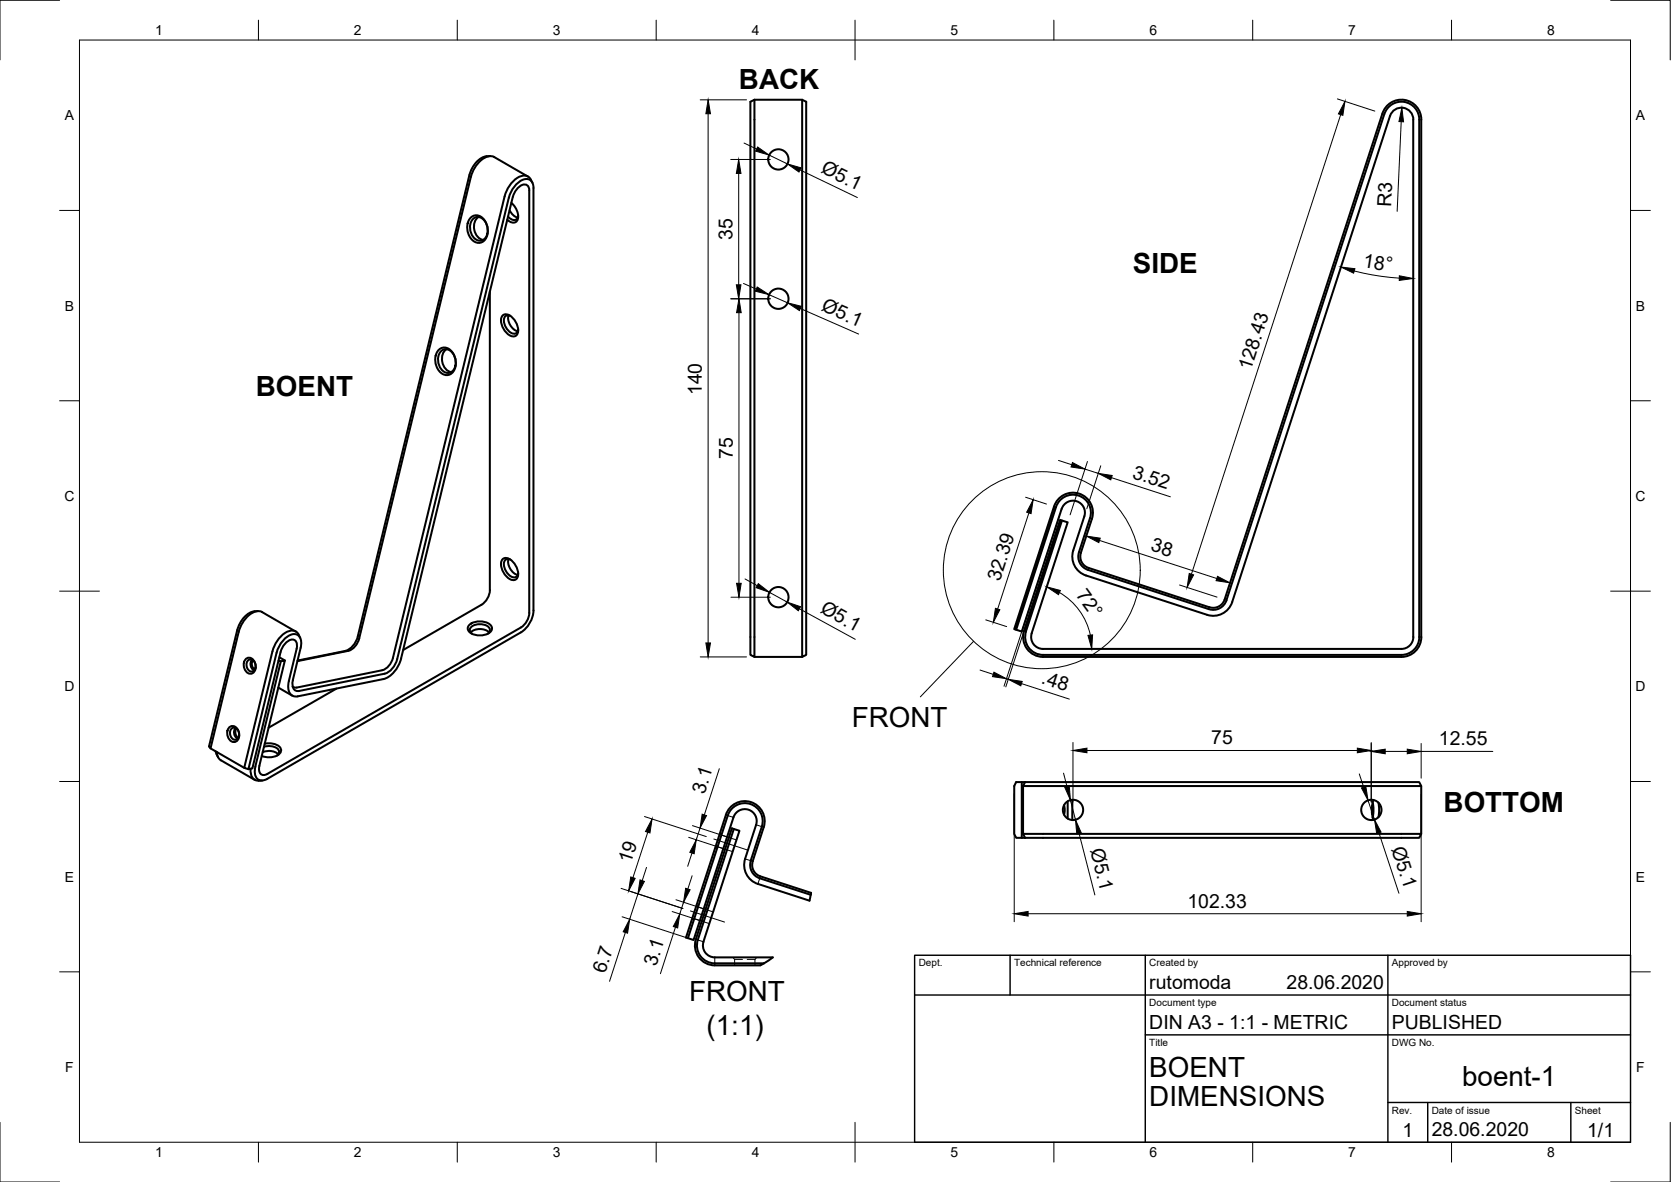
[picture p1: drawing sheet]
<svg xmlns="http://www.w3.org/2000/svg" width="420mm" height="297mm" viewBox="0 0 420 297" stroke-linecap="round" stroke-linejoin="round" font-family="sans-serif">
<!-- layer: Visible -->
<g fill="none" stroke="#000" stroke-width=".51">
<path d="M123.2 39.2a5.6 5.6 0 0 0-5.2 4.8l-28 115.9a5 5 0 0 1-3.1 3.7l-12.1 2.4M188.7 25.6l1-.5v140l-1-.5zM189.7 25.1h12l1 .5v139l-1 .5v-140M347.6 28.5l-39.7 122.2a3 3 0 0 1-3.8 1.9l-30.4-9.9a2.99 2.99 0 0 1-1.9-3.8M347.6 28.5a5 5 0 0 1 5.6-3.4 5 5 0 0 1 4.2 5v130a5 5 0 0 1-5 5M348.1 28.7l-39.7 122.1M348.1 28.7a4.5 4.5 0 0 1 5-3.1 4.5 4.5 0 0 1 3.8 4.5l-.1 130a4.5 4.5 0 0 1-4.4 4.5M349.5 29.2l-39.7 122.1a5 5 0 0 1-6.3 3.2l-30.4-9.9a5 5 0 0 1-3.2-6.3M349.5 29.1a2.98 2.98 0 0 1 3.3-2 2.98 2.98 0 0 1 2.5 3l.1 130a2.99 2.99 0 0 1-3 3M118.2 54.9a2.31 2.31 0 0 1 3.9 .8 4 4 0 0 1-.6 5 2.61 2.61 0 0 1-3.7-1.9 4.2 4.2 0 0 1 .4-3.9zM118.4 44.5l-28.1 115.9-.8 1.8a3.3 3.3 0 0 1-1.8 1.3M118.8 55.2a2.03 2.03 0 0 1 3.5 1 3.1 3.1 0 0 1-1.1 4.2 2.71 2.71 0 0 1-3-2.8 3.3 3.3 0 0 1 .6-2.4z"/>
<path d="M120.3 54.5a3.4 3.4 0 0 0 1.2 5.8M128.1 52.8l1 1.3 1.1 .6M128.6 51a4 4 0 0 1 1.4 4.5 1.64 1.64 0 0 1-2.4-.3M128.9 49.5l-28 115.9M130.3 54.2a1.19 1.19 0 0 1-.9 1.1 1.19 1.19 0 0 1-1.3-.5l-.3-.4M132.7 44.4l-8.4-4.9a3.8 3.8 0 0 0-4.3 1.8l-1.1 1.8-.5 1.4M133.1 47.9v106.1l-.5 1.8-.7 1.1-.9 .8-63.8 36.8M133.1 47.9a1.31 1.31 0 0 0-.7-1.4 1.31 1.31 0 0 0-1.5 .2l-1.2 1.2-.7 1.6M133.9 45.9a2.26 2.26 0 0 0-3.8-1.2 8.1 8.1 0 0 0-3.2 4.7l-28.1 115.9-.8 1.8a3.3 3.3 0 0 1-1.9 1.3M123.2 73.3v75M126.3 79.4a1.84 1.84 0 0 1 2.8 .7l.7 1.1a2.58 2.58 0 0 1-.1 3.2 2.81 2.81 0 0 1-3.3-2 3.3 3.3 0 0 1-.1-3zM127.9 79.2a3.6 3.6 0 0 0 2.3 4.1"/>
<path d="M128.3 79.4a1.09 1.09 0 0 0-1.2 0 1.09 1.09 0 0 0-.4 1.2 3.5 3.5 0 0 0 2.6 3.3 1.03 1.03 0 0 0 1-1.1M110.1 88.1a2.31 2.31 0 0 1 3.9 .9 4 4 0 0 1-.5 4.9 2.61 2.61 0 0 1-3.8-1.9 4.2 4.2 0 0 1 .4-3.9zM110.7 88.4a2.03 2.03 0 0 1 3.5 1 3.1 3.1 0 0 1-1 4.2 2.71 2.71 0 0 1-3-2.8 3.3 3.3 0 0 1 .5-2.4zM112.3 87.8a3.4 3.4 0 0 0 1.1 5.7M265.5 127.5l-10 30.7-.5-.1 10-30.8a5 5 0 0 1 6.3-3.2 5 5 0 0 1 3.3 6.3l-2.8 8.5M265.5 127.4a4.5 4.5 0 0 1 5.7-2.9 4.5 4.5 0 0 1 2.9 5.7M266.9 127.9l-10 30.8-1.4-.5M267 127.9a3 3 0 0 1 3.7-1.9 3 3 0 0 1 1.9 3.7l-2.7 8.6M267 130.8l1.5 .5-9.1 27.9a3 3 0 0 0 2.9 3.9h90.1M274.1 130.2l-2.8 8.6a3.5 3.5 0 0 0 2.2 4.4l30.5 9.9a3.5 3.5 0 0 0 4.4-2.3M60 158.8l-7.1 29.3M64.8 153.6a5.6 5.6 0 0 0-5.2 4.7l-7 29.3 .3 .5 8.5 4.9"/>
<path d="M74.4 158.7l-8.5-4.9a3.8 3.8 0 0 0-4.3 1.8l-1.1 1.9-.5 1.3M75.1 159.5l.4 .8M75.1 159.5a2.14 2.14 0 0 0-3.4-.4 8.1 8.1 0 0 0-3.2 4.6l-7.1 29.3 1.1 .3 7-29.2a6.4 6.4 0 0 1 4.1-4.7 1.79 1.79 0 0 1 2.1 1.9l-.1 1.5M118 157a4.1 4.1 0 0 1 5.6 .5 1.84 1.84 0 0 1-1.9 2.1l-1.4 .1a2.58 2.58 0 0 1-2.7-1.8zM118.3 158.9a3.6 3.6 0 0 1 4.7 0M118.7 159.3a1.09 1.09 0 0 1-.6-1.1 1.09 1.09 0 0 1 .8-.9 3.5 3.5 0 0 1 4.2 .6 1.03 1.03 0 0 1-.5 1.4M123.2 148.3l-.5 1.8-.7 1.1-.9 .8-19.7 11.4M126.3 140.7a1.84 1.84 0 0 1 2.8 .6l.7 1.1a2.58 2.58 0 0 1-.1 3.2 2.81 2.81 0 0 1-3.3-2 3.3 3.3 0 0 1-.1-2.9zM127.9 140.5a3.6 3.6 0 0 0 2.3 4M128.3 140.6a1.09 1.09 0 0 0-1.2 .1 1.09 1.09 0 0 0-.4 1.1 3.5 3.5 0 0 0 2.6 3.3 1.03 1.03 0 0 0 1-1.1M258 158.7l9-27.9-.4-.2-9.1 27.9a5 5 0 0 0 4.8 6.6h90.1M258 158.7a4.5 4.5 0 0 0 4.3 5.9h90.1"/>
<path d="M61.8 165.6a1.59 1.59 0 0 1 1.7 0 1.59 1.59 0 0 1 .8 1.5 1.51 1.51 0 0 1-.3 1.7 1.51 1.51 0 0 1-1.7 .3 2.47 2.47 0 0 1-.5-3.5zM62.4 165.9a1.44 1.44 0 0 1 1.6 .4 1.44 1.44 0 0 1 .2 1.6 1.11 1.11 0 0 1-1.2 .9 1.11 1.11 0 0 1-1-1.2 1.66 1.66 0 0 1 .4-1.7zM63.4 165.8a1.86 1.86 0 0 0 .5 2.7M63.5 165.9a1.94 1.94 0 0 0 .5 2.4M70 172.8l3.5 2M70 166l.6 .2-6.4 26.4M70.2 165.2l1.4 .8M70.6 166.2l1-.2-6.4 26.5M73.6 170.9a1.78 1.78 0 0 0 1.6 2.7l21.5-4.3a4.9 4.9 0 0 0 3.2-3.6l28-116a6.4 6.4 0 0 1 4.2-4.7 1.87 1.87 0 0 1 2 2.2v106.2a7 7 0 0 1-3.1 5.5l-63.8 36.8M74.6 163a1.75 1.75 0 0 0-.9-2.3 3.7 3.7 0 0 0-3.1 3.2l-7.1 29.2-1 .2M74.6 163l-2 8.2a3 3 0 0 0 1.1 3.7l1.2 .1M75.6 162.8l-2 8.2"/>
<path d="M84.6 173l-17.1 9.9M87.7 163.5l-12.9 2.6M96.1 168.4l-21.5 4.4h-.6l-.4-.3M100.9 165.5a7.2 7.2 0 0 1-4.5 5.2l-21.5 4.3M189.7 165.1h12M54.2 188.8l.6 1.5M54.5 189l.1 .5a2.15 2.15 0 0 0 .9 1.6M55.5 191.1l8.5 4.9M57.6 182.8a1.59 1.59 0 0 1 1.7-.1 1.59 1.59 0 0 1 .8 1.6 1.51 1.51 0 0 1-.2 1.6 1.51 1.51 0 0 1-1.7 .4 2.47 2.47 0 0 1-.6-3.5zM58.3 183a1.44 1.44 0 0 1 1.5 .4 1.44 1.44 0 0 1 .3 1.6 1.11 1.11 0 0 1-1.3 .9 1.11 1.11 0 0 1-.9-1.2 1.66 1.66 0 0 1 .4-1.7zM59.2 182.9a1.86 1.86 0 0 0 .6 2.7M59.4 183a1.94 1.94 0 0 0 .5 2.5"/>
<path d="M63 193.2a2.34 2.34 0 0 0 .6 2.4 2.34 2.34 0 0 0 2.3 .6M64.2 192.7a2.42 2.42 0 0 0 1.6 3.4l1.4-.4M65.2 192.5a1.51 1.51 0 0 0 1.3 2.3l.7-.3M66.1 189a3.7 3.7 0 0 1 3.9 .6M66.4 187.7a3.1 3.1 0 0 1 3.8 1l-.2 .8-.4 .4M66.6 186.9a3.9 3.9 0 0 1 3.9 1.1 1.54 1.54 0 0 1-1.3 2.1l-1.7 .2-1.7-.3M256.9 196.5v14.1h-1.4l-.5-1v-12.1l.5-1h2.2M257.2 197.5v12.1l.5 1M257.7 196.5h99.1l.6 1h-100.2M257.7 196.5l-.5 1M357.4 197.5v12.1M182.5 204.8a5 5 0 0 1 6.3-3.2 5 5 0 0 1 3.2 6.3l-2.7 8.6a3 3 0 0 0 1.9 3.7"/>
<path d="M182.5 204.8l-10 30.8 .5 .2 10-30.8M183 204.9a4.5 4.5 0 0 1 5.7-2.8 4.5 4.5 0 0 1 2.8 5.6M184.5 208.3l-9 27.9a4.5 4.5 0 0 0 4.2 5.9h12.4M187.3 215.8l2.8-8.5a3 3 0 0 0-1.9-3.8 3 3 0 0 0-3.8 1.9l-10 30.8-1.4-.4M187.4 215.8a5 5 0 0 0 3.2 6.3l12.9 4.2 .3-1.4M191.6 207.7l-2.8 8.6a3.5 3.5 0 0 0 2.2 4.4l12.8 4.2M256.9 210.6h.8M257.2 209.6h100.2l-.6 1h-99.1M267.5 202.3l.2 1.2-.2 1.2M268.5 201.4v4.3M269.6 201v5.1M345 202.5v2.1"/>
<path d="M345.1 201.6l.3 1.9-.3 2M345.3 201a7.9 7.9 0 0 0 0 5M346.6 201.7l.2 1.8-.2 1.9M175 236.1l9-27.9 1.9 .6-9 27.9a3 3 0 0 0 2.8 3.9h14.6M175 236a5 5 0 0 0 4.7 6.6h11.5M191.2 220.2l12.7 4.2v.5M194.3 240.6l-3.1 2"/>
<circle cx="195.7" cy="40.1" r="2.55"/>
<circle cx="195.7" cy="75.1" r="2.55"/>
<circle cx="195.7" cy="150.1" r="2.55"/>
<circle cx="269.8" cy="203.5" r="2.55"/>
<circle cx="344.8" cy="203.5" r="2.55"/>
</g>
<!-- layer: Visible Narrow -->
<path d="M182.5 204.8l1.9 .6M187.3 215.8l2 .7M190.1 207.3l1.9 .6M175 236.1l1.9 .6M191.2 220.2l-.6 1.9M179.7 240.6v2" fill="none" stroke="#000" stroke-width=".25"/>
<!-- layer: Hidden -->
<g fill="none" stroke="#000" stroke-width=".25">
<path d="M179.8 213.1l.6-.3 1.5 .5M181.1 209.2l.3 .7 1.4 .4M182.3 213.4l1.9 .6M183.3 210.5l1.9 .6M173.9 231.2l.7-.3 1.4 .4M175.2 227.3l.3 .6 1.5 .5M176.4 231.5l2 .6M177.4 228.5l1.9 .7M184.2 240.6l.5 .5M184.7 241.1h2M184.7 241.1v1.5M187.9 241.1h1.9"/>
<path d="M189.8 241.1v1.5M190.3 240.6l-.5 .5"/>
</g>
<!-- layer: Border -->
<g fill="none" stroke="#000" stroke-width=".25">
<path d="M15 .1h-15v15M20 10.1h390v276.9h-390zM65 5.1v5M115 5.1v5M165 5.1v5M215 5.1v10M265 5.1v5M315 5.1v5M365 5.1v5M405 .1h15v15M15 52.9h5M410 52.9h5"/>
<path d="M15 100.7h5M410 100.7h5M15 148.6h10M405 148.6h10M15 196.4h5M410 196.4h5M15 244.2h5M410 244.2h5M0 282.1v14.9h15M65 287v5M115 287v5M165 287v5"/>
<path d="M215 282.1v9.9M265 287v5M315 287v5M365 287v5M420 282.1v14.9h-15"/>
</g>
<!-- layer: TitleBlock -->
<path d="M230 240.1h180v46.9h-180zM230 250h180M254 240.1v9.9M288 240.1v46.9M349 240.1v46.9M288 260.1h122M349 277.1h61M359 277.1v9.9M395 277.1v9.9" fill="none" stroke="#000" stroke-width=".36"/>
<!-- layer: Dimensions -->
<g fill="none" stroke="#000" stroke-width=".25">
<path d="M176.1 25.1h11.6M178.1 28.6v133M187.1 35.9l3.1 1.6M193.4 39l4.6 2.2M336.3 24.9l9.4 3M337.1 28.8l-37.5 115.5M352.3 30.6l-1 22.5M183.7 40.1h10M185.7 43.6v28M201.1 42.7l14.5 6.9M183.7 75.1h10M185.8 78.6v68"/>
<path d="M186.9 71.2l3.3 1.5M193.4 74l4.6 2.1M201.2 77.5l14.7 6.5M340.5 68.1l4.5 1 6.9 .8M266.1 115.7l3.4 1.1M272.8 117.9l3.4 1.1M273.4 116l-4.3 13.4M276.8 117.1l-3.5 10.8M257.9 125l5.2 1.7M258.7 128.9l-7.9 24.2M265.9 132.6l-13 40M266.3 129.8l-13.8 42.7"/>
<path d="M276.5 135.8l29.4 9.6M279.5 120l14.8 4.8M183.8 150.1h9.9M187.3 145.5l3.1 1.7M193.5 148.9l4.4 2.4M201 153l14.1 7.7M247.9 155.8l5.2 1.7M266.4 148.9a16.4 16.4 0 0 1 7.8 10.7M296.6 147l9.4 3.1M176.1 165.1h11.6M246.4 168.4l3.3 1.1M253.1 170.6l.4 .1"/>
<path d="M256.9 171.8l12 3.9M180.9 193.2l-3.8 11.6M255 199.5v32.1M267.4 194.3l.9 3.4M269.8 186.6v15M273.3 188.6h68M341.8 194.5l1.1 3.3M344.8 186.6v15M348.3 188.8h5.5M357.3 186.8v8.7M357.3 199.5v32.1M357.3 188.8h18"/>
<path d="M162.1 205.2l15.5 5M162.6 218l-1.1 3.3M162.9 209.1l-3.7 11.4M173.2 210.4l9.1 3M174 214.4l-1.1 3.3M174.1 207.5l9.2 3M176 208.1l-.9 3M269.2 201.1l1.2 4.9M271.3 209.4l4 15.5M344 201.1l1.6 4.9M346.7 209.3l5 15.2M156.2 223.3l15.5 5"/>
<path d="M156.4 230.4l16.1 5.2M157.2 234.3l-3.9 12.3M160.4 224.6l-2.1 6.4M169 229.1l7.5 2.4M169.8 233l-3.7 11.7M170 226.1l7.4 2.4M171.9 226.7l-1 3M174 220.1l-1 3.3M258.5 229.6h95.3"/>
</g>
<g fill="#000" stroke="#000" stroke-width=".25">
<path d="M178.1 25.1l.5 3.5h-1.1zM190.5 36.9l2.9 2.1-3.4-1zM338.2 25.5l-.5 3.5-1.2-.4zM352.5 27.1l.4 3.5h-1.2zM185.7 40.1l.6 3.5h-1.2zM198 41.2l3.4 1-.5 1zM185.1 71.6h1.2l-.6 3.5zM185.8 75.1l.6 3.5h-1.2zM190.4 72.1l3 1.9-3.5-.8zM198 76.1l3.5 .9-.5 1zM337.2 67.1l3.5 .4-.3 1.2zM351.9 69.3l3.4 .7-3.5 .5z"/>
<path d="M269.7 116.2l3.1 1.7-3.5-.5zM276.2 119l3.5 .5-.4 1.1zM259.8 125.6l-.6 3.5-1.1-.4zM273.1 134.7l3.5 .5-.3 1.2zM185.2 146.6h1.2l-.6 3.5zM190.7 146.7l2.8 2.2-3.4-1.2zM197.9 151.3l3.4 1.2-.6 1zM250.3 152.9l1.1 .3-1.6 3.2zM263.2 147.5l3.4 .9-.5 1zM273.6 159.7l1.1-.2-.2 3.6zM299 144.1l1.1 .4-1.6 3.1zM306.1 144.8l3.2 1.7-3.5-.6z"/>
<path d="M177.5 161.6h1.1l-.5 3.5zM249.9 168.9l3.2 1.7-3.5-.6zM253.5 170.7l3.5 .5-.3 1.1zM267.7 197.8l1.2-.2 .3 3.5zM269.8 188.6l3.5-.6v1.2zM341.3 188l3.5 .6-3.5 .6zM342.3 198l1.1-.4 .6 3.5zM344.8 188.8l3.5-.5v1.1zM353.8 188.3l3.5 .5-3.5 .6zM164 205.8l-.6 3.5-1.1-.3zM175.1 211.1l-.6 3.5-1.1-.4zM176.6 204.6l1.1 .4-1.7 3.1z"/>
<path d="M270.4 206l1.5 3.3-1.2 .3zM345.6 206l1.7 3.1-1.1 .4zM158.3 231l-.5 3.5-1.1-.3zM158.6 220.4l1.1 .3-1.6 3.2zM160.9 221.1l1.1 .4-1.6 3.1zM170.9 229.7l-.5 3.5-1.1-.4zM172.4 223.2l1.1 .4-1.6 3.1zM255 229.6l3.5-.5v1.1zM353.8 229.1l3.5 .5-3.5 .6z"/>
</g>
<!-- layer: Annotations -->
<g fill="none" stroke="#000" stroke-width=".25">
<path d="M244.8 161.2l-13.4 13.9"/>
<circle cx="261.9" cy="143.3" r="24.8"/>
</g>
<!-- layer: Center Lines -->
<path d="M179.5 210.8l8.5 2.8M173.6 228.9l8.6 2.8" fill="none" stroke="#000" stroke-width=".25"/>
<g font-size="7">
<text x="185.8" y="22.5">BACK</text>
<text x="284.9" y="68.6">SIDE</text>
<text x="64.3" y="99.5">BOENT</text>
<text x="214.2" y="182.8">FRONT</text>
<text x="363" y="203.9">BOTTOM</text>
<text x="173.3" y="251.6">FRONT</text>
<text x="177.7" y="260.1">(1:1)</text>
<text x="289" y="270.6">BOENT</text>
<text x="367.6" y="272.9">boent-1</text>
<text x="289" y="278.1">DIMENSIONS</text>
</g>
<g font-size="4.9">
<text x="206.2" y="43.3" transform="rotate(26 206.2 43.3)">Ø5.1</text>
<text x="349.8" y="51.9" transform="rotate(-87 349.8 51.9)">R3</text>
<text x="184.2" y="60.3" transform="rotate(-90 184.2 60.3)">35</text>
<text x="342.6" y="67.1" transform="rotate(9 342.6 67.1)">18°</text>
<text x="206.3" y="77.9" transform="rotate(24 206.3 77.9)">Ø5.1</text>
<text x="314.5" y="93.3" transform="rotate(-72 314.5 93.3)">128.43</text>
<text x="176.5" y="99.3" transform="rotate(-90 176.5 99.3)">140</text>
<text x="184.2" y="115.3" transform="rotate(-90 184.2 115.3)">75</text>
<text x="284.5" y="120" transform="rotate(18 284.5 120)">3.52</text>
<text x="289.1" y="138.3" transform="rotate(18 289.1 138.3)">38</text>
<text x="251.4" y="146.3" transform="rotate(-72 251.4 146.3)">32.39</text>
<text x="270.4" y="149.6" transform="rotate(54 270.4 149.6)">72°</text>
<text x="206" y="153.8" transform="rotate(29 206 153.8)">Ø5.1</text>
<text x="261.7" y="171.7" transform="rotate(18 261.7 171.7)">.48</text>
<text x="304.6" y="187">75</text>
<text x="361.8" y="187.3">12.55</text>
<text x="177.1" y="199.7" transform="rotate(-72 177.1 199.7)">3.1</text>
<text x="274.1" y="213.6" transform="rotate(76 274.1 213.6)">Ø5.1</text>
<text x="349.8" y="213.3" transform="rotate(71 349.8 213.3)">Ø5.1</text>
<text x="158.6" y="217.1" transform="rotate(-72 158.6 217.1)">19</text>
<text x="298.6" y="228.1">102.33</text>
<text x="152.2" y="244.9" transform="rotate(-72 152.2 244.9)">6.7</text>
<text x="165" y="243" transform="rotate(-72 165 243)">3.1</text>
<text x="289" y="248.5">rutomoda</text>
<text x="323.5" y="248.5">28.06.2020</text>
<text x="289" y="258.6">DIN A3 - 1:1 - METRIC</text>
<text x="350" y="258.6">PUBLISHED</text>
<text x="352.6" y="285.7">1</text>
<text x="360" y="285.5">28.06.2020</text>
<text x="399.1" y="285.7">1/1</text>
</g>
<g font-size="3.5">
<text x="39" y="8.8">1</text>
<text x="89" y="8.8">2</text>
<text x="139" y="8.8">3</text>
<text x="189" y="8.8">4</text>
<text x="239" y="8.8">5</text>
<text x="289" y="8.8">6</text>
<text x="339" y="8.8">7</text>
<text x="389" y="8.8">8</text>
<text x="16.3" y="30.2">A</text>
<text x="411.3" y="30.2">A</text>
<text x="16.3" y="78">B</text>
<text x="411.3" y="78">B</text>
<text x="16.2" y="125.9">C</text>
<text x="411.2" y="125.9">C</text>
<text x="16.2" y="173.7">D</text>
<text x="411.2" y="173.7">D</text>
<text x="16.3" y="221.6">E</text>
<text x="411.3" y="221.6">E</text>
<text x="16.4" y="269.4">F</text>
<text x="411.4" y="269.4">F</text>
<text x="39" y="290.8">1</text>
<text x="89" y="290.8">2</text>
<text x="139" y="290.8">3</text>
<text x="189" y="290.8">4</text>
<text x="239" y="290.8">5</text>
<text x="289" y="290.8">6</text>
<text x="339" y="290.8">7</text>
<text x="389" y="290.8">8</text>
</g>
<g font-size="2.5">
<text x="231" y="242.9">Dept.</text>
<text x="255" y="242.9">Technical reference</text>
<text x="289" y="242.9">Created by</text>
<text x="350" y="242.9">Approved by</text>
<text x="289" y="252.8">Document type</text>
<text x="350" y="252.8">Document status</text>
<text x="289" y="262.9">Title</text>
<text x="350" y="262.9">DWG No.</text>
<text x="350" y="279.9">Rev.</text>
<text x="360" y="279.9">Date of issue</text>
<text x="396" y="279.9">Sheet</text>
</g>
</svg>
